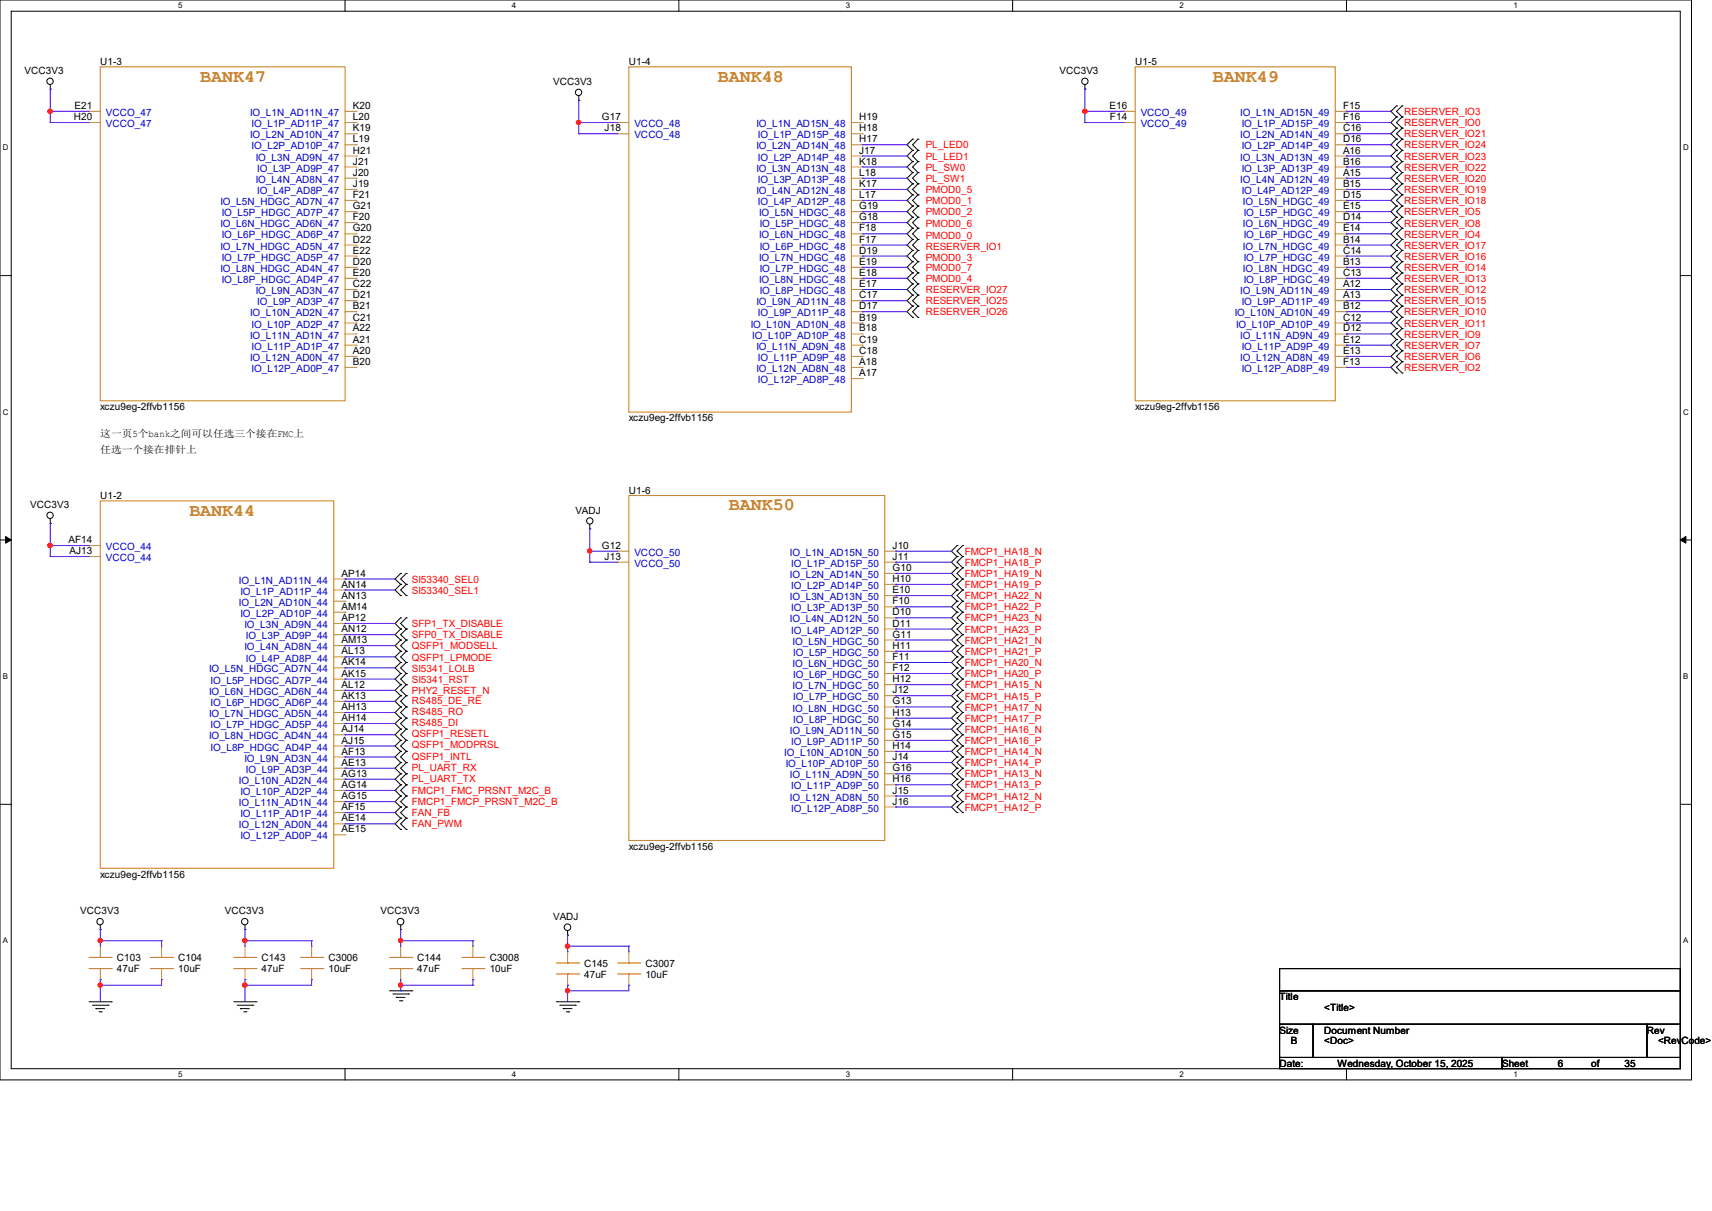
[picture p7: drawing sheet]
<svg xmlns="http://www.w3.org/2000/svg" width="297mm" height="210mm" viewBox="0 0 297 210" stroke-linecap="round" stroke-linejoin="round" font-family="sans-serif">
<path d="M0 0h293.5v187.3h-293.5zM1.9 1.9h289.6v183.4h-289.6z" fill="none" stroke="#000" stroke-width=".17"/>
<g fill="#fff">
<path d="M30.9 .2h.8v1.5h-.8z"/>
<path d="M30.9 185.5h.8v1.6h-.8z"/>
</g>
<path d="M59.9 0v1.9M59.9 185.3v2" fill="none" stroke="#000" stroke-width=".17"/>
<g fill="#fff">
<path d="M88.8 .2h.8v1.5h-.8z"/>
<path d="M88.8 185.5h.8v1.6h-.8z"/>
</g>
<path d="M117.8 0v1.9M117.8 185.3v2" fill="none" stroke="#000" stroke-width=".17"/>
<g fill="#fff">
<path d="M146.7 .2h.8v1.5h-.8z"/>
<path d="M146.7 185.5h.8v1.6h-.8z"/>
</g>
<path d="M175.7 0v1.9M175.7 185.3v2" fill="none" stroke="#000" stroke-width=".17"/>
<g fill="#fff">
<path d="M204.6 .2h.8v1.5h-.8z"/>
<path d="M204.6 185.5h.8v1.6h-.8z"/>
</g>
<path d="M233.6 0v1.9M233.6 185.3v2" fill="none" stroke="#000" stroke-width=".17"/>
<g fill="#fff">
<path d="M262.6 .2h.7v1.5h-.7z"/>
<path d="M262.6 185.5h.7v1.6h-.7z"/>
<path d="M.5 24.8h1v1.6h-1z"/>
<path d="M292 24.8h1v1.6h-1z"/>
<path d="M.5 70.7h1v1.5h-1z"/>
<path d="M292 70.7h1v1.5h-1z"/>
</g>
<path d="M0 47.8h1.9M291.5 47.8h2" fill="none" stroke="#000" stroke-width=".17"/>
<g fill="#fff">
<path d="M.5 116.5h.9v1.6h-.9z"/>
<path d="M292 116.5h.9v1.6h-.9z"/>
</g>
<path d="M0 93.6h1.9M291.5 93.6h2" fill="none" stroke="#000" stroke-width=".17"/>
<path d="M1 93l.9 .6-.9 .6zM291.5 93.6l1-.6v1.2z" fill="#000" stroke="#000" stroke-width=".17"/>
<g fill="#fff">
<path d="M.5 162.4h.9v1.5h-.9z"/>
<path d="M292 162.4h.9v1.5h-.9z"/>
</g>
<g fill="none" stroke="#000" stroke-width=".17">
<path d="M8.7 15.5h.1M8.7 14.7v.8M100.4 17.4h.1M100.4 16.6v.8M188.2 15.5h.1M188.2 14.7v.8M242.3 18.4h.1M242.3 18.4l-1 .9 1 1M243.2 18.4h.1M243.2 18.4l-.9 .9 .9 1M158.3 39.6h.1M158.3 33.8h.1"/>
<path d="M158.3 31.9h.1M158.3 35.7h.1M158.3 37.7h.1M158.3 26.1h.1M158.3 28h.1M158.3 29.9h.1M158.3 24.1h.1M158.3 24.1l-.9 1 .9 1M158.3 33.8l-.9 1 .9 .9M158.3 39.6l-.9 1 .9 .9M158.3 31.9l-.9 1 .9 .9M158.3 37.7l-.9 .9 .9 1"/>
<path d="M158.3 35.7l-.9 1 .9 1M158.3 26.1l-.9 1 .9 .9M158.3 28l-.9 1 .9 .9M158.3 29.9l-.9 1 .9 1M159.3 39.6h.1M159.3 31.9h.1M159.3 33.8h.1M159.3 35.7h.1M159.3 37.7h.1M159.3 28h.1M159.3 26.1h.1M159.3 29.9h.1"/>
<path d="M159.3 24.1h.1M159.3 37.7l-1 .9 1 1M159.3 39.6l-1 1 1 .9M159.3 31.9l-1 1 1 .9M159.3 33.8l-1 1 1 .9M159.3 35.7l-1 1 1 1M159.3 26.1l-1 1 1 .9M159.3 28l-1 1 1 .9M159.3 29.9l-1 1 1 1M159.3 24.1l-1 1 1 1M242.3 20.3h.1M242.3 22.2h.1"/>
<path d="M242.3 35.7h.1M242.3 37.7h.1M242.3 39.6h.1M242.3 33.8h.1M242.3 31.9h.1M242.3 29.9h.1M242.3 24.1h.1M242.3 28h.1M242.3 26.1h.1M242.3 20.3l-1 1 1 .9M242.3 35.7l-1 1 1 1M242.3 39.6l-1 1 1 .9"/>
<path d="M242.3 37.7l-1 .9 1 1M242.3 33.8l-1 1 1 .9M242.3 31.9l-1 1 1 .9M242.3 29.9l-1 1 1 1M242.3 22.2l-1 1 1 .9M242.3 28l-1 1 1 .9M242.3 26.1l-1 1 1 .9M242.3 24.1l-1 1 1 1M243.2 22.2h.1M243.2 20.3h.1M243.2 37.7h.1M243.2 35.7h.1"/>
<path d="M243.2 39.6h.1M243.2 33.8h.1M243.2 31.9h.1M243.2 29.9h.1M243.2 24.1h.1M243.2 28h.1M243.2 26.1h.1M243.2 20.3l-.9 1 .9 .9M243.2 35.7l-.9 1 .9 1M243.2 39.6l-.9 1 .9 .9M243.2 37.7l-.9 .9 .9 1M243.2 33.8l-.9 1 .9 .9"/>
<path d="M243.2 31.9l-.9 1 .9 .9M243.2 29.9l-.9 1 .9 1M243.2 22.2l-.9 1 .9 .9M243.2 28l-.9 1 .9 .9M243.2 26.1l-.9 1 .9 .9M243.2 24.1l-.9 1 .9 1M158.3 41.5h.1M158.3 43.4h.1M158.3 51.2h.1M158.3 53.1h.1M158.3 55h.1M158.3 49.2h.1"/>
<path d="M158.3 47.3h.1M158.3 45.4h.1M158.3 49.2l-.9 1 .9 1M158.3 53.1l-.9 1 .9 .9M158.3 41.5l-.9 1 .9 .9M158.3 51.2l-.9 1 .9 .9M158.3 47.3l-.9 1 .9 .9M158.3 45.4l-.9 1 .9 .9M158.3 43.4l-.9 1 .9 1M159.3 43.4h.1M159.3 41.5h.1M159.3 53.1h.1"/>
<path d="M159.3 51.2h.1M159.3 55h.1M159.3 49.2h.1M159.3 47.3h.1M159.3 45.4h.1M159.3 47.3l-1 1 1 .9M159.3 41.5l-1 1 1 .9M159.3 51.2l-1 1 1 .9M159.3 53.1l-1 1 1 .9M159.3 49.2l-1 1 1 1M159.3 45.4l-1 1 1 .9M159.3 43.4l-1 1 1 1"/>
<path d="M242.3 41.5h.1M242.3 58.9h.1M242.3 57h.1M242.3 55h.1M242.3 53.1h.1M242.3 49.2h.1M242.3 51.2h.1M242.3 47.3h.1M242.3 45.4h.1M242.3 43.4h.1M242.3 58.9l-1 1 1 .9M242.3 57l-1 .9 1 1"/>
<path d="M242.3 55l-1 1 1 1M242.3 53.1l-1 1 1 .9M242.3 49.2l-1 1 1 1M242.3 47.3l-1 1 1 .9M242.3 45.4l-1 1 1 .9M242.3 51.2l-1 1 1 .9M242.3 43.4l-1 1 1 1M242.3 41.5l-1 1 1 .9M243.2 41.5h.1M243.2 58.9h.1M243.2 57h.1M243.2 55h.1"/>
<path d="M243.2 53.1h.1M243.2 51.2h.1M243.2 49.2h.1M243.2 47.3h.1M243.2 45.4h.1M243.2 43.4h.1M243.2 58.9l-.9 1 .9 .9M243.2 57l-.9 .9 .9 1M243.2 55l-.9 1 .9 1M243.2 53.1l-.9 1 .9 .9M243.2 49.2l-.9 1 .9 1M243.2 47.3l-.9 1 .9 .9"/>
<path d="M243.2 45.4l-.9 1 .9 .9M243.2 51.2l-.9 1 .9 .9M243.2 43.4l-.9 1 .9 1M243.2 41.5l-.9 1 .9 .9M242.3 62.7h.1M242.3 64.7h.1M242.3 60.8h.1M242.3 62.7l-1 1 1 1M242.3 60.8l-1 1 1 .9M243.2 64.7h.1M243.2 62.7h.1M243.2 60.8h.1"/>
<path d="M243.2 62.7l-.9 1 .9 1M243.2 60.8l-.9 1 .9 .9M8.7 90.8h.1M8.7 90v.8M69.5 99.4h.1M69.5 99.4l-1 1 1 .9M70.5 99.4h.1M70.5 99.4l-1 1 1 .9M102.3 91.7h.1M102.3 90.9v.8M166 98.5h.1M166 94.6h.1"/>
<path d="M166 96.5h.1M166 96.5l-.9 1 .9 1M166 98.5l-.9 .9 .9 1M166 94.6l-.9 1 .9 .9M167 98.5h.1M167 96.5h.1M167 94.6h.1M167 96.5l-1 1 1 1M167 98.5l-1 .9 1 1M167 94.6l-1 1 1 .9M69.5 107.1h.1M69.5 109.1h.1"/>
<path d="M69.5 111h.1M69.5 112.9h.1M69.5 114.9h.1M69.5 116.8h.1M69.5 118.7h.1M69.5 101.3h.1M69.5 103.3h.1M69.5 107.1l-1 1 1 1M69.5 109.1l-1 1 1 .9M69.5 111l-1 1 1 .9M69.5 112.9l-1 1 1 1M69.5 114.9l-1 .9 1 1"/>
<path d="M69.5 116.8l-1 1 1 .9M69.5 118.7l-1 1 1 .9M69.5 101.3l-1 1 1 1M70.5 109.1h.1M70.5 107.1h.1M70.5 111h.1M70.5 112.9h.1M70.5 114.9h.1M70.5 116.8h.1M70.5 118.7h.1M70.5 101.3h.1M70.5 103.3h.1"/>
<path d="M70.5 107.1l-1 1 1 1M70.5 109.1l-1 1 1 .9M70.5 111l-1 1 1 .9M70.5 112.9l-1 1 1 1M70.5 114.9l-1 .9 1 1M70.5 116.8l-1 1 1 .9M70.5 118.7l-1 1 1 .9M70.5 101.3l-1 1 1 1M166 106.2h.1M166 108.1h.1M166 110.1h.1M166 102.3h.1"/>
<path d="M166 104.3h.1M166 113.9h.1M166 115.8h.1M166 117.8h.1M166 100.4h.1M166 112h.1M166 119.7h.1M166 112l-.9 .9 .9 1M166 108.1l-.9 1 .9 1M166 106.2l-.9 .9 .9 1M166 102.3l-.9 1 .9 1M166 104.3l-.9 .9 .9 1"/>
<path d="M166 113.9l-.9 1 .9 .9M166 115.8l-.9 1 .9 1M166 100.4l-.9 .9 .9 1M166 110.1l-.9 .9 .9 1M166 117.8l-.9 .9 .9 1M166 119.7l-.9 .9 .9 1M167 108.1h.1M167 106.2h.1M167 110.1h.1M167 104.3h.1M167 102.3h.1M167 115.8h.1"/>
<path d="M167 113.9h.1M167 117.8h.1M167 100.4h.1M167 112h.1M167 119.7h.1M167 117.8l-1 .9 1 1M167 108.1l-1 1 1 1M167 106.2l-1 .9 1 1M167 102.3l-1 1 1 1M167 104.3l-1 .9 1 1M167 113.9l-1 1 1 .9M167 115.8l-1 1 1 1"/>
<path d="M167 100.4l-1 .9 1 1M167 110.1l-1 .9 1 1M167 112l-1 .9 1 1M167 119.7l-1 .9 1 1M0 139.5h1.9M69.5 120.6h.1M69.5 122.6h.1M69.5 124.5h.1M69.5 126.4h.1M69.5 128.4h.1M69.5 130.3h.1M69.5 132.2h.1"/>
<path d="M69.5 134.2h.1M69.5 136.1h.1M69.5 138h.1M69.5 140h.1M69.5 120.6l-1 1 1 1M69.5 122.6l-1 1 1 .9M69.5 124.5l-1 1 1 .9M69.5 126.4l-1 1 1 1M69.5 128.4l-1 1 1 .9M69.5 130.3l-1 1 1 .9M69.5 132.2l-1 1 1 1M69.5 134.2l-1 .9 1 1"/>
<path d="M69.5 136.1l-1 1 1 .9M69.5 138l-1 1 1 1M69.5 140l-1 .9 1 1M70.5 120.6h.1M70.5 122.6h.1M70.5 124.5h.1M70.5 126.4h.1M70.5 128.4h.1M70.5 130.3h.1M70.5 132.2h.1M70.5 134.2h.1M70.5 136.1h.1"/>
<path d="M70.5 138h.1M70.5 140h.1M70.5 120.6l-1 1 1 1M70.5 122.6l-1 1 1 .9M70.5 124.5l-1 1 1 .9M70.5 126.4l-1 1 1 1M70.5 128.4l-1 1 1 .9M70.5 130.3l-1 1 1 .9M70.5 132.2l-1 1 1 1M70.5 134.2l-1 .9 1 1M70.5 136.1l-1 1 1 .9M70.5 138l-1 1 1 1"/>
<path d="M70.5 140l-1 .9 1 1M166 121.6h.1M166 123.6h.1M166 125.5h.1M166 129.4h.1M166 131.3h.1M166 133.2h.1M166 127.4h.1M166 137.1h.1M166 139h.1M166 135.1h.1M166 135.1l-.9 1 .9 1"/>
<path d="M166 137.1l-.9 .9 .9 1M166 125.5l-.9 .9 .9 1M166 121.6l-.9 1 .9 1M166 123.6l-.9 .9 .9 1M166 129.4l-.9 .9 .9 1M166 131.3l-.9 .9 .9 1M166 127.4l-.9 1 .9 1M166 139l-.9 1 .9 .9M166 133.2l-.9 1 .9 .9M167 121.6h.1M167 123.6h.1M167 125.5h.1"/>
<path d="M167 131.3h.1M167 129.4h.1M167 133.2h.1M167 127.4h.1M167 139h.1M167 137.1h.1M167 135.1h.1M167 135.1l-1 1 1 1M167 137.1l-1 .9 1 1M167 125.5l-1 .9 1 1M167 121.6l-1 1 1 1M167 123.6l-1 .9 1 1"/>
<path d="M167 129.4l-1 .9 1 1M167 131.3l-1 .9 1 1M167 127.4l-1 1 1 1M167 139l-1 1 1 .9M167 133.2l-1 1 1 .9M291.5 139.5h2M69.5 141.9h.1M69.5 143.8h.1M69.5 141.9l-1 1 1 .9M70.5 141.9h.1M70.5 143.8h.1M70.5 141.9l-1 1 1 .9"/>
<path d="M166 140.9h.1M167 140.9h.1M15.5 173.7h3.8M16 174.3h2.8M16.6 174.9h.1M16.6 174.9h1.6M17.2 175.5h.4M17.4 161.2h.1M17.4 160.4v.8M17.6 175.5h.1M18.8 174.3h.1M19.3 173.7h.1"/>
<path d="M40.6 173.7h3.8M41.1 174.3h2.8M41.7 174.9h.1M41.7 174.9h1.6M42.3 175.5h.4M42.5 161.2h.1M42.5 160.4v.8M42.7 175.5h.1M43.9 174.3h.1M44.4 173.7h.1M67.6 171.8h3.9M68.2 172.4h2.7"/>
<path d="M68.7 173h.1M68.7 173h1.6M69.3 173.6h.4M69.5 161.2h.1M69.5 160.4v.8M69.7 173.6h.1M70.9 172.4h.1M71.5 171.8h.1M96.5 173.7h3.9M97.1 174.3h2.7M97.7 174.9h.1M97.7 174.9h1.5"/>
<path d="M98.3 175.5h.4M98.5 162.2h.1M98.5 161.4v.8M98.7 175.5h.1M99.8 174.3h.1M100.4 173.7h.1M222 168h69.5v3.8h-69.5zM222 171.8h69.5v5.8h-69.5zM222 177.6h5.8v5.8h-5.8zM227.8 177.6h57.9v5.8h-57.9zM285.7 177.6h5.8v5.8h-5.8zM222 183.4h38.6v1.9h-38.6z"/>
<path d="M260.6 183.4h30.9v1.9h-30.9z"/>
<circle cx="8.7" cy="14.1" r=".55"/>
<circle cx="100.4" cy="16" r=".55"/>
<circle cx="188.2" cy="14.1" r=".55"/>
<circle cx="8.7" cy="89.4" r=".55"/>
<circle cx="102.3" cy="90.3" r=".55"/>
<circle cx="17.4" cy="159.8" r=".55"/>
<circle cx="42.5" cy="159.8" r=".55"/>
<circle cx="69.5" cy="159.8" r=".57"/>
<circle cx="98.4" cy="160.8" r=".57"/>
</g>
<g fill="none" stroke="#cc8006" stroke-width=".17">
<path d="M17.4 11.6h42.5v57.9h-42.5zM109.1 11.6h38.6v59.9h-38.6zM196.9 11.6h34.7v57.9h-34.7zM17.4 86.9h40.5v63.7h-40.5zM109.1 85.9h44.4v59.9h-44.4zM15.5 168h3.8M15.5 166h3.8M17.4 168h.1M17.4 166h.1M19.3 168h.1M19.3 166h.1M26.1 168h3.8"/>
<path d="M26.1 166h3.8M28 168h.1M28 166h.1M29.9 168h.1M29.9 166h.1M40.6 168h3.8M40.6 166h3.8M42.5 168h.1M42.5 166h.1M44.4 168h.1M44.4 166h.1M52.2 168h3.8"/>
<path d="M52.2 166h3.8M54.1 168h.1M54.1 166h.1M56 168h.1M56 166h.1M67.6 168h3.9M67.6 166h3.9M69.5 168h.1M69.5 166h.1M71.5 168h.1M71.5 166h.1M80.1 168h3.9"/>
<path d="M80.1 166h3.9M82 168h.1M82 166h.1M84 168h.1M84 166h.1M96.5 168.9h3.9M96.5 167h3.9M98.5 168.9h.1M98.5 167h.1M100.4 168.9h.1M100.4 167h.1M107.1 168.9h3.9"/>
<path d="M107.1 167h3.9M109.1 168.9h.1M109.1 167h.1M111 168.9h.1M111 167h.1"/>
</g>
<g fill="none" stroke="#a84" stroke-width=".17">
<path d="M15.5 19.3h.1M15.5 19.3h1.9M59.9 19.3h1.9M61.8 19.3h.1M195 19.3h.1M195 19.3h1.9M231.6 19.3h2M233.6 19.3h.1M15.5 21.3h.1M15.5 21.3h1.9M59.9 21.3h1.9M59.9 23.2h1.9"/>
<path d="M59.9 25.1h1.9M59.9 27.1h1.9M59.9 29h1.9M59.9 30.9h1.9M59.9 32.9h1.9M59.9 34.8h1.9M59.9 36.7h1.9M59.9 38.6h1.9M61.8 21.3h.1M61.8 23.2h.1M61.8 25.1h.1M61.8 27.1h.1"/>
<path d="M61.8 29h.1M61.8 30.9h.1M61.8 32.9h.1M61.8 34.8h.1M61.8 36.7h.1M61.8 38.6h.1M107.1 21.3h.1M107.1 23.2h.1M107.1 21.3h2M107.1 23.2h2M147.7 21.3h1.9M147.7 23.2h1.9"/>
<path d="M147.7 25.1h1.9M147.7 27.1h1.9M147.7 29h1.9M147.7 30.9h1.9M147.7 32.9h1.9M147.7 34.8h1.9M147.7 36.7h1.9M147.7 38.6h1.9M149.6 21.3h.1M149.6 23.2h.1M149.6 25.1h.1M149.6 27.1h.1"/>
<path d="M149.6 29h.1M149.6 30.9h.1M149.6 32.9h.1M149.6 34.8h.1M149.6 36.7h.1M149.6 38.6h.1M195 21.3h.1M195 21.3h1.9M231.6 21.3h2M231.6 23.2h2M231.6 25.1h2M231.6 27.1h2"/>
<path d="M231.6 29h2M231.6 30.9h2M231.6 32.9h2M231.6 34.8h2M231.6 36.7h2M231.6 38.6h2M233.6 21.3h.1M233.6 23.2h.1M233.6 25.1h.1M233.6 27.1h.1M233.6 29h.1M233.6 30.9h.1"/>
<path d="M233.6 32.9h.1M233.6 34.8h.1M233.6 36.7h.1M233.6 38.6h.1M59.9 40.6h1.9M59.9 42.5h1.9M59.9 44.4h1.9M59.9 46.4h1.9M59.9 48.3h1.9M59.9 50.2h1.9M59.9 52.2h1.9M59.9 54.1h1.9"/>
<path d="M59.9 56h1.9M59.9 57.9h1.9M59.9 59.9h1.9M61.8 40.6h.1M61.8 42.5h.1M61.8 44.4h.1M61.8 46.4h.1M61.8 48.3h.1M61.8 50.2h.1M61.8 52.2h.1M61.8 54.1h.1M61.8 56h.1"/>
<path d="M61.8 57.9h.1M61.8 59.9h.1M147.7 40.6h1.9M147.7 42.5h1.9M147.7 44.4h1.9M147.7 46.4h1.9M147.7 48.3h1.9M147.7 50.2h1.9M147.7 52.2h1.9M147.7 54.1h1.9M147.7 56h1.9M147.7 57.9h1.9"/>
<path d="M147.7 59.9h1.9M149.6 40.6h.1M149.6 42.5h.1M149.6 44.4h.1M149.6 46.4h.1M149.6 48.3h.1M149.6 50.2h.1M149.6 52.2h.1M149.6 54.1h.1M149.6 56h.1M149.6 57.9h.1M149.6 59.9h.1"/>
<path d="M231.6 40.6h2M231.6 42.5h2M231.6 44.4h2M231.6 46.4h2M231.6 48.3h2M231.6 50.2h2M231.6 52.2h2M231.6 54.1h2M231.6 56h2M231.6 57.9h2M231.6 59.9h2M233.6 40.6h.1"/>
<path d="M233.6 42.5h.1M233.6 44.4h.1M233.6 46.4h.1M233.6 48.3h.1M233.6 50.2h.1M233.6 52.2h.1M233.6 54.1h.1M233.6 56h.1M233.6 57.9h.1M233.6 59.9h.1M59.9 61.8h1.9M59.9 63.7h1.9"/>
<path d="M61.8 61.8h.1M61.8 63.7h.1M147.7 61.8h1.9M147.7 63.7h1.9M147.7 65.7h1.9M149.6 61.8h.1M149.6 63.7h.1M149.6 65.7h.1M231.6 61.8h2M231.6 63.7h2M233.6 61.8h.1M233.6 63.7h.1"/>
<path d="M15.5 94.6h.1M15.5 96.5h.1M15.5 94.6h1.9M15.5 96.5h1.9M107.1 95.6h.1M107.1 97.5h.1M107.1 95.6h2M107.1 97.5h2M153.5 95.6h1.9M153.5 97.5h1.9M153.5 99.4h1.9M155.4 95.6h.1"/>
<path d="M155.4 97.5h.1M155.4 99.4h.1M57.9 100.4h2M57.9 102.3h2M57.9 104.3h2M57.9 106.2h2M57.9 108.1h2M57.9 110.1h2M57.9 112h2M57.9 113.9h2M57.9 115.8h2M57.9 117.8h2"/>
<path d="M57.9 119.7h2M59.9 100.4h.1M59.9 102.3h.1M59.9 104.3h.1M59.9 106.2h.1M59.9 108.1h.1M59.9 110.1h.1M59.9 112h.1M59.9 113.9h.1M59.9 115.8h.1M59.9 117.8h.1M59.9 119.7h.1"/>
<path d="M153.5 101.3h1.9M153.5 103.3h1.9M153.5 105.2h1.9M153.5 107.1h1.9M153.5 109.1h1.9M153.5 111h1.9M153.5 112.9h1.9M153.5 114.9h1.9M153.5 116.8h1.9M153.5 118.7h1.9M155.4 101.3h.1M155.4 103.3h.1"/>
<path d="M155.4 105.2h.1M155.4 107.1h.1M155.4 109.1h.1M155.4 111h.1M155.4 112.9h.1M155.4 114.9h.1M155.4 116.8h.1M155.4 118.7h.1M57.9 121.6h2M57.9 123.6h2M57.9 125.5h2M57.9 127.4h2"/>
<path d="M57.9 129.4h2M57.9 131.3h2M57.9 133.2h2M57.9 135.1h2M57.9 137.1h2M57.9 139h2M59.9 121.6h.1M59.9 123.6h.1M59.9 125.5h.1M59.9 127.4h.1M59.9 129.4h.1M59.9 131.3h.1"/>
<path d="M59.9 133.2h.1M59.9 135.1h.1M59.9 137.1h.1M59.9 139h.1M153.5 120.6h1.9M153.5 122.6h1.9M153.5 124.5h1.9M153.5 126.4h1.9M153.5 128.4h1.9M153.5 130.3h1.9M153.5 132.2h1.9M153.5 134.2h1.9"/>
<path d="M153.5 136.1h1.9M153.5 138h1.9M153.5 140h1.9M155.4 120.6h.1M155.4 122.6h.1M155.4 124.5h.1M155.4 126.4h.1M155.4 128.4h.1M155.4 130.3h.1M155.4 132.2h.1M155.4 134.2h.1M155.4 136.1h.1"/>
<path d="M155.4 138h.1M155.4 140h.1M57.9 140.9h2M57.9 142.9h2M57.9 144.8h2M59.9 140.9h.1M59.9 142.9h.1M59.9 144.8h.1M17.4 164.1h.1M17.4 169.9h.1M17.4 164.1v1.9M17.4 168v1.9"/>
<path d="M28 164.1h.1M28 169.9h.1M28 164.1v1.9M28 168v1.9M42.5 164.1h.1M42.5 169.9h.1M42.5 164.1v1.9M42.5 168v1.9M54.1 164.1h.1M54.1 169.9h.1M54.1 164.1v1.9M54.1 168v1.9"/>
<path d="M69.5 164.1h.1M69.5 169.9h.1M69.5 164.1v1.9M69.5 168v1.9M82 164.1h.1M82 169.9h.1M82 164.1v1.9M82 168v1.9M98.5 165.1h.1M98.5 170.9h.1M98.5 165.1v1.9M98.5 168.9v2"/>
<path d="M109.1 165.1h.1M109.1 170.9h.1M109.1 165.1v1.9M109.1 168.9v2"/>
</g>
<g fill="none" stroke="#4200ff" stroke-width=".17">
<path d="M8.7 15.5h.1M8.7 19.3h.1M8.7 15.5v5.8M8.7 19.3h6.8M100.4 17.4h.1M100.4 17.4v5.8M188.2 15.5h.1M188.2 19.3h.1M188.2 15.5v5.8M188.2 19.3h6.8M233.6 19.3h.1M233.6 19.3h7.7"/>
<path d="M8.7 21.3h.1M8.7 21.3h6.8M100.4 21.3h.1M100.4 23.2h.1M100.4 21.3h6.7M100.4 23.2h6.7M149.6 36.7h7.8M149.6 38.6h7.8M149.6 34.8h7.8M149.6 32.9h7.8M149.6 30.9h7.8M149.6 29h7.8"/>
<path d="M149.6 27.1h7.8M149.6 25.1h7.8M157.4 32.9h.1M157.4 34.8h.1M157.4 38.6h.1M157.4 36.7h.1M157.4 27.1h.1M157.4 29h.1M157.4 30.9h.1M157.4 25.1h.1M188.2 21.3h.1M188.2 21.3h6.8"/>
<path d="M233.6 21.3h.1M233.6 36.7h.1M233.6 38.6h.1M233.6 34.8h.1M233.6 32.9h.1M233.6 30.9h.1M233.6 23.2h.1M233.6 29h.1M233.6 27.1h.1M233.6 21.3h7.7M233.6 23.2h7.7M233.6 36.7h7.7"/>
<path d="M233.6 38.6h7.7M233.6 34.8h7.7M233.6 32.9h7.7M233.6 30.9h7.7M233.6 29h7.7M233.6 27.1h7.7M233.6 25.1h7.7M241.3 25.1h.1M149.6 52.2h.1M149.6 54.1h.1M149.6 50.2h.1M149.6 40.6h7.8"/>
<path d="M149.6 54.1h7.8M149.6 50.2h7.8M149.6 48.3h7.8M149.6 46.4h7.8M149.6 52.2h7.8M149.6 44.4h7.8M149.6 42.5h7.8M157.4 48.3h.1M157.4 40.6h.1M157.4 42.5h.1M157.4 46.4h.1M157.4 44.4h.1"/>
<path d="M233.6 40.6h.1M233.6 59.9h.1M233.6 57.9h.1M233.6 56h.1M233.6 54.1h.1M233.6 50.2h.1M233.6 48.3h.1M233.6 46.4h.1M233.6 52.2h.1M233.6 44.4h.1M233.6 42.5h.1M233.6 40.6h7.7"/>
<path d="M233.6 59.9h7.7M233.6 57.9h7.7M233.6 56h7.7M233.6 54.1h7.7M233.6 50.2h7.7M233.6 48.3h7.7M233.6 46.4h7.7M233.6 52.2h7.7M233.6 44.4h7.7M233.6 42.5h7.7M233.6 63.7h.1M233.6 61.8h.1"/>
<path d="M233.6 63.7h7.7M233.6 61.8h7.7M8.7 90.8h.1M8.7 94.6h.1M8.7 96.5h.1M8.7 90.8v5.7M8.7 94.6h6.8M8.7 96.5h6.8M102.3 91.7h.1M102.3 95.6h.1M102.3 97.5h.1M102.3 91.7v5.8"/>
<path d="M102.3 95.6h4.8M102.3 97.5h4.8M155.4 99.4h.1M155.4 95.6h.1M155.4 97.5h.1M155.4 95.6h9.7M155.4 97.5h9.7M155.4 99.4h9.7M59.9 100.4h.1M59.9 102.3h.1M59.9 108.1h.1M59.9 110.1h.1"/>
<path d="M59.9 112h.1M59.9 113.9h.1M59.9 115.8h.1M59.9 117.8h.1M59.9 119.7h.1M59.9 100.4h8.6M59.9 102.3h8.6M59.9 108.1h8.6M59.9 110.1h8.6M59.9 112h8.6M59.9 113.9h8.6M59.9 115.8h8.6"/>
<path d="M59.9 117.8h8.6M59.9 119.7h8.6M155.4 107.1h.1M155.4 109.1h.1M155.4 103.3h.1M155.4 105.2h.1M155.4 114.9h.1M155.4 116.8h.1M155.4 101.3h.1M155.4 111h.1M155.4 112.9h.1M155.4 118.7h.1"/>
<path d="M155.4 107.1h9.7M155.4 109.1h9.7M155.4 103.3h9.7M155.4 105.2h9.7M155.4 114.9h9.7M155.4 116.8h9.7M155.4 101.3h9.7M155.4 111h9.7M155.4 112.9h9.7M155.4 118.7h9.7M59.9 121.6h.1M59.9 123.6h.1"/>
<path d="M59.9 125.5h.1M59.9 127.4h.1M59.9 129.4h.1M59.9 131.3h.1M59.9 133.2h.1M59.9 135.1h.1M59.9 139h.1M59.9 121.6h8.6M59.9 123.6h8.6M59.9 125.5h8.6M59.9 127.4h8.6M59.9 129.4h8.6"/>
<path d="M59.9 131.3h8.6M59.9 133.2h8.6M59.9 135.1h8.6M59.9 137.1h8.6M59.9 139h8.6M68.5 137.1h.1M155.4 120.6h.1M155.4 122.6h.1M155.4 124.5h.1M155.4 130.3h.1M155.4 132.2h.1M155.4 126.4h.1"/>
<path d="M155.4 128.4h.1M155.4 138h.1M155.4 140h.1M155.4 134.2h.1M155.4 136.1h.1M155.4 120.6h9.7M155.4 122.6h9.7M155.4 124.5h9.7M155.4 130.3h9.7M155.4 132.2h9.7M155.4 126.4h9.7M155.4 128.4h9.7"/>
<path d="M155.4 138h9.7M155.4 140h9.7M155.4 134.2h9.7M155.4 136.1h9.7M59.9 140.9h8.6M59.9 142.9h8.6M68.5 140.9h.1M68.5 142.9h.1M17.4 161.2h.1M17.4 163.2h.1M17.4 170.9h.1M17.4 169.9h.1"/>
<path d="M17.4 161.2v2.9M17.4 169.9v3.8M17.4 163.2h10.6M28 163.2h.1M28 169.9h.1M28 163.2v.9M28 169.9v1h-10.6M42.5 163.2h.1M42.5 169.9h.1M42.5 170.9h.1M42.5 161.2h.1M42.5 163.2h11.6"/>
<path d="M42.5 161.2v2.9M42.5 169.9v3.8M54.1 163.2h.1M54.1 169.9h.1M54.1 169.9v1h-11.6M54.1 163.2v.9M69.5 163.2h.1M69.5 170.9h.1M69.5 171.8h.1M69.5 163.2h12.5M69.5 170.9h12.5M69.5 161.2v2.9"/>
<path d="M69.5 169.9v1.9M82 163.2h.1M82 169.9h.1M82 170.9h.1M82 163.2v.9M82 169.9v1M98.5 164.1h.1M98.5 171.8h.1M98.5 170.9h.1M98.5 162.2h.1M98.5 162.2v2.9M98.5 170.9v2.8"/>
<path d="M98.5 164.1h10.6M109.1 164.1h.1M109.1 170.9h.1M109.1 164.1v1M109.1 170.9v.9h-10.6"/>
</g>
<g fill="#f00" stroke="#f00" stroke-width=".17">
<circle cx="17.4" cy="163.1" r=".36"/>
<circle cx="17.4" cy="170.8" r=".36"/>
<circle cx="8.7" cy="94.6" r=".37"/>
<circle cx="102.3" cy="95.5" r=".36"/>
<circle cx="100.4" cy="21.2" r=".37"/>
<circle cx="188.2" cy="19.3" r=".37"/>
<circle cx="42.5" cy="163.1" r=".37"/>
<circle cx="42.5" cy="170.8" r=".37"/>
<circle cx="8.7" cy="19.3" r=".37"/>
<circle cx="98.4" cy="164.1" r=".36"/>
<circle cx="98.4" cy="171.8" r=".36"/>
<circle cx="69.5" cy="163.1" r=".36"/>
<circle cx="69.5" cy="170.8" r=".36"/>
</g>
<g font-size="3" fill="#cc8006">
<text x="34.8" y="14.1">BANK47</text>
<text x="124.5" y="14.1">BANK48</text>
<text x="210.4" y="14.1">BANK49</text>
<text x="32.8" y="89.4">BANK44</text>
<text x="126.4" y="88.5">BANK50</text>
</g>
<g font-size="1.7">
<text x="17.4" y="11.3">U1-3</text>
<text x="109.1" y="11.3">U1-4</text>
<text x="196.9" y="11.3">U1-5</text>
<text x="4.3" y="12.8">VCC3V3</text>
<text x="96" y="14.7">VCC3V3</text>
<text x="183.8" y="12.8">VCC3V3</text>
<text x="12.8" y="20.8">H20</text>
<text x="13" y="18.9">E21</text>
<text x="61.2" y="18.9">K20</text>
<text x="61.2" y="20.8">L20</text>
<text x="61.2" y="22.8">K19</text>
<text x="104.4" y="20.8">G17</text>
<text x="104.9" y="22.8">J18</text>
<text x="149.1" y="20.8">H19</text>
<text x="149.1" y="22.8">H18</text>
<text x="192.5" y="18.9">E16</text>
<text x="192.6" y="20.8">F14</text>
<text x="233" y="18.9">F15</text>
<text x="233" y="20.8">F16</text>
<text x="233" y="22.8">C16</text>
<text x="61.2" y="24.7">L19</text>
<text x="61.2" y="26.6">H21</text>
<text x="61.2" y="28.5">J21</text>
<text x="149.1" y="24.7">H17</text>
<text x="149.1" y="26.6">J17</text>
<text x="149.1" y="28.5">K18</text>
<text x="233" y="24.7">D16</text>
<text x="233" y="26.6">A16</text>
<text x="233" y="28.5">B16</text>
<text x="61.2" y="30.5">J20</text>
<text x="61.2" y="32.4">J19</text>
<text x="61.2" y="34.3">F21</text>
<text x="149.1" y="30.5">L18</text>
<text x="149.1" y="32.4">K17</text>
<text x="149.1" y="34.3">L17</text>
<text x="233" y="30.5">A15</text>
<text x="233" y="32.4">B15</text>
<text x="233" y="34.3">D15</text>
<text x="61.2" y="36.3">G21</text>
<text x="61.2" y="38.2">F20</text>
<text x="61.2" y="40.1">G20</text>
<text x="149.1" y="36.3">G19</text>
<text x="149.1" y="38.2">G18</text>
<text x="149.1" y="40.1">F18</text>
<text x="233" y="36.3">E15</text>
<text x="233" y="38.2">D14</text>
<text x="233" y="40.1">E14</text>
<text x="61.2" y="42.1">D22</text>
<text x="61.2" y="44">E22</text>
<text x="61.2" y="45.9">D20</text>
<text x="61.2" y="47.8">E20</text>
<text x="149.1" y="42.1">F17</text>
<text x="149.1" y="44">D19</text>
<text x="149.1" y="45.9">E19</text>
<text x="149.1" y="47.8">E18</text>
<text x="233" y="42.1">B14</text>
<text x="233" y="44">C14</text>
<text x="233" y="45.9">B13</text>
<text x="233" y="47.8">C13</text>
<text x="61.2" y="49.8">C22</text>
<text x="61.2" y="51.7">D21</text>
<text x="61.2" y="53.6">B21</text>
<text x="149.1" y="49.8">E17</text>
<text x="149.1" y="51.7">C17</text>
<text x="149.1" y="53.6">D17</text>
<text x="233" y="49.8">A12</text>
<text x="233" y="51.7">A13</text>
<text x="233" y="53.6">B12</text>
<text x="61.2" y="55.6">C21</text>
<text x="61.2" y="57.5">A22</text>
<text x="61.2" y="59.4">A21</text>
<text x="149.1" y="55.6">B19</text>
<text x="149.1" y="57.5">B18</text>
<text x="149.1" y="59.4">C19</text>
<text x="233" y="55.6">C12</text>
<text x="233" y="57.5">D12</text>
<text x="233" y="59.4">E12</text>
<text x="61.2" y="61.4">A20</text>
<text x="61.2" y="63.3">B20</text>
<text x="149.1" y="61.4">C18</text>
<text x="149.1" y="63.3">A18</text>
<text x="149.1" y="65.2">A17</text>
<text x="233" y="61.4">E13</text>
<text x="233" y="63.3">F13</text>
<text x="17.4" y="71.1">xczu9eg-2ffvb1156</text>
<text x="196.9" y="71.1">xczu9eg-2ffvb1156</text>
<text x="17.4" y="75.7">这一页5个bank之间可以任选三个接在FMC上</text>
<text x="109.1" y="73.1">xczu9eg-2ffvb1156</text>
<text x="17.4" y="78.6">任选一个接在排针上</text>
<text x="5.2" y="88.1">VCC3V3</text>
<text x="17.4" y="86.6">U1-2</text>
<text x="99.8" y="89.1">VADJ</text>
<text x="109.1" y="85.6">U1-6</text>
<text x="11.9" y="94.2">AF14</text>
<text x="104.4" y="95.2">G12</text>
<text x="154.9" y="95.2">J10</text>
<text x="12.1" y="96.1">AJ13</text>
<text x="59.3" y="100">AP14</text>
<text x="59.3" y="101.9">AN14</text>
<text x="104.9" y="97.1">J13</text>
<text x="154.9" y="97.1">J11</text>
<text x="154.9" y="99">G10</text>
<text x="154.9" y="100.9">H10</text>
<text x="59.3" y="103.8">AN13</text>
<text x="59.3" y="105.7">AM14</text>
<text x="59.3" y="107.7">AP12</text>
<text x="154.9" y="102.9">E10</text>
<text x="154.9" y="104.8">F10</text>
<text x="154.9" y="106.7">D10</text>
<text x="59.3" y="109.6">AN12</text>
<text x="59.3" y="111.5">AM13</text>
<text x="59.3" y="113.5">AL13</text>
<text x="154.9" y="108.7">D11</text>
<text x="154.9" y="110.6">G11</text>
<text x="154.9" y="112.5">H11</text>
<text x="59.3" y="115.4">AK14</text>
<text x="59.3" y="117.3">AK15</text>
<text x="59.3" y="119.3">AL12</text>
<text x="154.9" y="114.5">F11</text>
<text x="154.9" y="116.4">F12</text>
<text x="154.9" y="118.3">H12</text>
<text x="59.3" y="121.2">AK13</text>
<text x="59.3" y="123.1">AH13</text>
<text x="59.3" y="125">AH14</text>
<text x="154.9" y="120.2">J12</text>
<text x="154.9" y="122.2">G13</text>
<text x="154.9" y="124.1">H13</text>
<text x="59.3" y="127">AJ14</text>
<text x="59.3" y="128.9">AJ15</text>
<text x="59.3" y="130.8">AF13</text>
<text x="154.9" y="126">G14</text>
<text x="154.9" y="128">G15</text>
<text x="154.9" y="129.9">H14</text>
<text x="154.9" y="131.8">J14</text>
<text x="59.3" y="132.8">AE13</text>
<text x="59.3" y="134.7">AG13</text>
<text x="59.3" y="136.6">AG14</text>
<text x="154.9" y="133.8">G16</text>
<text x="154.9" y="135.7">H16</text>
<text x="154.9" y="137.6">J15</text>
<text x="59.3" y="138.6">AG15</text>
<text x="59.3" y="140.5">AF15</text>
<text x="59.3" y="142.4">AE14</text>
<text x="154.9" y="139.5">J16</text>
<text x="59.3" y="144.4">AE15</text>
<text x="109.1" y="147.4">xczu9eg-2ffvb1156</text>
<text x="17.4" y="152.2">xczu9eg-2ffvb1156</text>
<text x="13.9" y="158.6">VCC3V3</text>
<text x="39" y="158.6">VCC3V3</text>
<text x="66" y="158.6">VCC3V3</text>
<text x="96" y="159.5">VADJ</text>
<text x="20.3" y="166.7">C103</text>
<text x="30.9" y="166.7">C104</text>
<text x="45.4" y="166.7">C143</text>
<text x="57" y="166.7">C3006</text>
<text x="72.4" y="166.7">C144</text>
<text x="85" y="166.7">C3008</text>
<text x="101.3" y="167.6">C145</text>
<text x="112" y="167.6">C3007</text>
<text x="20.3" y="168.6">47uF</text>
<text x="30.9" y="168.6">10uF</text>
<text x="45.4" y="168.6">47uF</text>
<text x="57" y="168.6">10uF</text>
<text x="72.4" y="168.6">47uF</text>
<text x="85" y="168.6">10uF</text>
<text x="101.3" y="169.6">47uF</text>
<text x="112" y="169.6">10uF</text>
<text x="222" y="173.4">Title</text>
<text x="222" y="179.2">Size</text>
<text x="229.7" y="175.3">&lt;Title&gt;</text>
<text x="229.7" y="179.2">Document Number</text>
<text x="285.7" y="179.2">Rev</text>
<text x="222" y="185">Date:</text>
<text x="223.9" y="181.1">B</text>
<text x="229.7" y="181.1">&lt;Doc&gt;</text>
<text x="232.1" y="185">Wednesday, October 15, 2025</text>
<text x="260.6" y="185">Sheet</text>
<text x="270.2" y="185">6</text>
<text x="276" y="185">of</text>
<text x="281.8" y="185">35</text>
<text x="287.7" y="181.1">&lt;RevCode&gt;</text>
</g>
<g font-size="1.7" fill="#00c">
<text x="18.4" y="20.1">VCCO_47</text>
<text x="18.4" y="22.1">VCCO_47</text>
<text x="43.4" y="20.1">IO_L1N_AD11N_47</text>
<text x="43.6" y="22.1">IO_L1P_AD11P_47</text>
<text x="110.1" y="22.1">VCCO_48</text>
<text x="131.2" y="22.1">IO_L1N_AD15N_48</text>
<text x="197.9" y="20.1">VCCO_49</text>
<text x="197.9" y="22.1">VCCO_49</text>
<text x="215.2" y="20.1">IO_L1N_AD15N_49</text>
<text x="215.4" y="22.1">IO_L1P_AD15P_49</text>
<text x="43.4" y="24">IO_L2N_AD10N_47</text>
<text x="43.6" y="25.9">IO_L2P_AD10P_47</text>
<text x="44.4" y="27.9">IO_L3N_AD9N_47</text>
<text x="44.6" y="29.8">IO_L3P_AD9P_47</text>
<text x="110.1" y="24">VCCO_48</text>
<text x="131.2" y="25.9">IO_L2N_AD14N_48</text>
<text x="131.2" y="29.8">IO_L3N_AD13N_48</text>
<text x="131.5" y="24">IO_L1P_AD15P_48</text>
<text x="131.5" y="27.9">IO_L2P_AD14P_48</text>
<text x="215.2" y="24">IO_L2N_AD14N_49</text>
<text x="215.2" y="27.9">IO_L3N_AD13N_49</text>
<text x="215.4" y="25.9">IO_L2P_AD14P_49</text>
<text x="215.4" y="29.8">IO_L3P_AD13P_49</text>
<text x="38.2" y="35.6">IO_L5N_HDGC_AD7N_47</text>
<text x="44.4" y="31.7">IO_L4N_AD8N_47</text>
<text x="44.6" y="33.7">IO_L4P_AD8P_47</text>
<text x="131.2" y="33.7">IO_L4N_AD12N_48</text>
<text x="131.5" y="31.7">IO_L3P_AD13P_48</text>
<text x="131.5" y="35.6">IO_L4P_AD12P_48</text>
<text x="215.2" y="31.7">IO_L4N_AD12N_49</text>
<text x="215.4" y="33.7">IO_L4P_AD12P_49</text>
<text x="215.6" y="35.6">IO_L5N_HDGC_49</text>
<text x="38.2" y="39.4">IO_L6N_HDGC_AD6N_47</text>
<text x="38.5" y="37.5">IO_L5P_HDGC_AD7P_47</text>
<text x="38.5" y="41.4">IO_L6P_HDGC_AD6P_47</text>
<text x="131.7" y="37.5">IO_L5N_HDGC_48</text>
<text x="131.7" y="41.4">IO_L6N_HDGC_48</text>
<text x="131.8" y="39.4">IO_L5P_HDGC_48</text>
<text x="215.6" y="39.4">IO_L6N_HDGC_49</text>
<text x="215.8" y="37.5">IO_L5P_HDGC_49</text>
<text x="215.8" y="41.4">IO_L6P_HDGC_49</text>
<text x="38.2" y="43.3">IO_L7N_HDGC_AD5N_47</text>
<text x="38.2" y="47.2">IO_L8N_HDGC_AD4N_47</text>
<text x="38.5" y="45.2">IO_L7P_HDGC_AD5P_47</text>
<text x="131.7" y="45.2">IO_L7N_HDGC_48</text>
<text x="131.8" y="43.3">IO_L6P_HDGC_48</text>
<text x="131.8" y="47.2">IO_L7P_HDGC_48</text>
<text x="215.6" y="43.3">IO_L7N_HDGC_49</text>
<text x="215.6" y="47.2">IO_L8N_HDGC_49</text>
<text x="215.8" y="45.2">IO_L7P_HDGC_49</text>
<text x="38.5" y="49.1">IO_L8P_HDGC_AD4P_47</text>
<text x="44.4" y="51">IO_L9N_AD3N_47</text>
<text x="44.6" y="53">IO_L9P_AD3P_47</text>
<text x="131.2" y="53">IO_L9N_AD11N_48</text>
<text x="131.7" y="49.1">IO_L8N_HDGC_48</text>
<text x="131.8" y="51">IO_L8P_HDGC_48</text>
<text x="215.2" y="51">IO_L9N_AD11N_49</text>
<text x="215.4" y="53">IO_L9P_AD11P_49</text>
<text x="215.8" y="49.1">IO_L8P_HDGC_49</text>
<text x="43.4" y="54.9">IO_L10N_AD2N_47</text>
<text x="43.4" y="58.7">IO_L11N_AD1N_47</text>
<text x="43.6" y="56.8">IO_L10P_AD2P_47</text>
<text x="130.3" y="56.8">IO_L10N_AD10N_48</text>
<text x="130.5" y="58.7">IO_L10P_AD10P_48</text>
<text x="131.5" y="54.9">IO_L9P_AD11P_48</text>
<text x="214.2" y="54.9">IO_L10N_AD10N_49</text>
<text x="214.5" y="56.8">IO_L10P_AD10P_49</text>
<text x="215.2" y="58.7">IO_L11N_AD9N_49</text>
<text x="43.4" y="62.6">IO_L12N_AD0N_47</text>
<text x="43.6" y="60.7">IO_L11P_AD1P_47</text>
<text x="43.6" y="64.5">IO_L12P_AD0P_47</text>
<text x="131.2" y="60.7">IO_L11N_AD9N_48</text>
<text x="131.2" y="64.5">IO_L12N_AD8N_48</text>
<text x="131.5" y="62.6">IO_L11P_AD9P_48</text>
<text x="215.2" y="62.6">IO_L12N_AD8N_49</text>
<text x="215.4" y="60.7">IO_L11P_AD9P_49</text>
<text x="215.4" y="64.5">IO_L12P_AD8P_49</text>
<text x="131.5" y="66.5">IO_L12P_AD8P_48</text>
<text x="18.4" y="95.4">VCCO_44</text>
<text x="18.4" y="97.3">VCCO_44</text>
<text x="41.4" y="101.2">IO_L1N_AD11N_44</text>
<text x="110.1" y="96.4">VCCO_50</text>
<text x="110.1" y="98.3">VCCO_50</text>
<text x="137" y="96.4">IO_L1N_AD15N_50</text>
<text x="137" y="100.2">IO_L2N_AD14N_50</text>
<text x="137.3" y="98.3">IO_L1P_AD15P_50</text>
<text x="41.4" y="105.1">IO_L2N_AD10N_44</text>
<text x="41.7" y="103.1">IO_L1P_AD11P_44</text>
<text x="41.7" y="107">IO_L2P_AD10P_44</text>
<text x="137" y="104.1">IO_L3N_AD13N_50</text>
<text x="137" y="107.9">IO_L4N_AD12N_50</text>
<text x="137.3" y="102.1">IO_L2P_AD14P_50</text>
<text x="137.3" y="106">IO_L3P_AD13P_50</text>
<text x="42.4" y="108.9">IO_L3N_AD9N_44</text>
<text x="42.4" y="112.8">IO_L4N_AD8N_44</text>
<text x="42.7" y="110.9">IO_L3P_AD9P_44</text>
<text x="137.3" y="109.9">IO_L4P_AD12P_50</text>
<text x="137.5" y="111.8">IO_L5N_HDGC_50</text>
<text x="137.6" y="113.7">IO_L5P_HDGC_50</text>
<text x="36.3" y="116.6">IO_L5N_HDGC_AD7N_44</text>
<text x="36.5" y="118.6">IO_L5P_HDGC_AD7P_44</text>
<text x="42.7" y="114.7">IO_L4P_AD8P_44</text>
<text x="137.5" y="115.7">IO_L6N_HDGC_50</text>
<text x="137.5" y="119.5">IO_L7N_HDGC_50</text>
<text x="137.6" y="117.6">IO_L6P_HDGC_50</text>
<text x="36.3" y="120.5">IO_L6N_HDGC_AD6N_44</text>
<text x="36.3" y="124.4">IO_L7N_HDGC_AD5N_44</text>
<text x="36.5" y="122.4">IO_L6P_HDGC_AD6P_44</text>
<text x="137.5" y="123.4">IO_L8N_HDGC_50</text>
<text x="137.6" y="121.5">IO_L7P_HDGC_50</text>
<text x="137.6" y="125.3">IO_L8P_HDGC_50</text>
<text x="36.3" y="128.2">IO_L8N_HDGC_AD4N_44</text>
<text x="36.5" y="126.3">IO_L7P_HDGC_AD5P_44</text>
<text x="36.5" y="130.2">IO_L8P_HDGC_AD4P_44</text>
<text x="136.1" y="131.1">IO_L10N_AD10N_50</text>
<text x="137" y="127.3">IO_L9N_AD11N_50</text>
<text x="137.3" y="129.2">IO_L9P_AD11P_50</text>
<text x="41.4" y="135.9">IO_L10N_AD2N_44</text>
<text x="41.7" y="137.9">IO_L10P_AD2P_44</text>
<text x="42.4" y="132.1">IO_L9N_AD3N_44</text>
<text x="42.7" y="134">IO_L9P_AD3P_44</text>
<text x="136.3" y="133.1">IO_L10P_AD10P_50</text>
<text x="137" y="135">IO_L11N_AD9N_50</text>
<text x="137.3" y="136.9">IO_L11P_AD9P_50</text>
<text x="41.4" y="139.8">IO_L11N_AD1N_44</text>
<text x="41.4" y="143.7">IO_L12N_AD0N_44</text>
<text x="41.7" y="141.7">IO_L11P_AD1P_44</text>
<text x="137" y="138.8">IO_L12N_AD8N_50</text>
<text x="137.3" y="140.8">IO_L12P_AD8P_50</text>
<text x="41.7" y="145.6">IO_L12P_AD0P_44</text>
</g>
<g font-size="1.7" fill="#f00">
<text x="243.6" y="21.9">RESERVER_IO0</text>
<text x="243.6" y="20">RESERVER_IO3</text>
<text x="243.6" y="23.8">RESERVER_IO21</text>
<text x="160.6" y="27.7">PL_LED1</text>
<text x="160.6" y="29.6">PL_SW0</text>
<text x="160.6" y="25.7">PL_LED0</text>
<text x="243.6" y="29.6">RESERVER_IO22</text>
<text x="243.6" y="27.7">RESERVER_IO23</text>
<text x="243.6" y="25.7">RESERVER_IO24</text>
<text x="160.6" y="33.5">PMOD0_5</text>
<text x="160.6" y="35.4">PMOD0_1</text>
<text x="160.6" y="31.5">PL_SW1</text>
<text x="243.6" y="35.4">RESERVER_IO18</text>
<text x="243.6" y="33.5">RESERVER_IO19</text>
<text x="243.6" y="31.5">RESERVER_IO20</text>
<text x="160.6" y="41.4">PMOD0_0</text>
<text x="160.6" y="39.3">PMOD0_6</text>
<text x="160.6" y="37.3">PMOD0_2</text>
<text x="243.6" y="37.3">RESERVER_IO5</text>
<text x="243.6" y="41.2">RESERVER_IO4</text>
<text x="243.6" y="39.3">RESERVER_IO8</text>
<text x="160.6" y="43.3">RESERVER_IO1</text>
<text x="160.6" y="47">PMOD0_7</text>
<text x="160.6" y="45.3">PMOD0_3</text>
<text x="243.6" y="47">RESERVER_IO14</text>
<text x="243.6" y="45">RESERVER_IO16</text>
<text x="243.6" y="43.1">RESERVER_IO17</text>
<text x="160.6" y="52.8">RESERVER_IO25</text>
<text x="160.6" y="50.8">RESERVER_IO27</text>
<text x="160.6" y="48.9">PMOD0_4</text>
<text x="243.6" y="50.8">RESERVER_IO12</text>
<text x="243.6" y="48.9">RESERVER_IO13</text>
<text x="243.6" y="52.8">RESERVER_IO15</text>
<text x="160.6" y="54.7">RESERVER_IO26</text>
<text x="243.6" y="58.6">RESERVER_IO9</text>
<text x="243.6" y="56.6">RESERVER_IO11</text>
<text x="243.6" y="54.7">RESERVER_IO10</text>
<text x="243.6" y="64.3">RESERVER_IO2</text>
<text x="243.6" y="60.5">RESERVER_IO7</text>
<text x="243.6" y="62.4">RESERVER_IO6</text>
<text x="71.5" y="101">SI53340_SEL0</text>
<text x="167.4" y="100.1">FMCP1_HA19_N</text>
<text x="167.4" y="96.2">FMCP1_HA18_N</text>
<text x="167.4" y="98.1">FMCP1_HA18_P</text>
<text x="71.5" y="103">SI53340_SEL1</text>
<text x="167.4" y="107.8">FMCP1_HA23_N</text>
<text x="167.4" y="103.9">FMCP1_HA22_N</text>
<text x="167.4" y="105.9">FMCP1_HA22_P</text>
<text x="167.4" y="102">FMCP1_HA19_P</text>
<text x="71.5" y="108.8">SFP1_TX_DISABLE</text>
<text x="71.5" y="110.7">SFP0_TX_DISABLE</text>
<text x="71.5" y="112.6">QSFP1_MODSELL</text>
<text x="167.4" y="109.7">FMCP1_HA23_P</text>
<text x="167.4" y="111.7">FMCP1_HA21_N</text>
<text x="167.4" y="113.6">FMCP1_HA21_P</text>
<text x="71.5" y="114.6">QSFP1_LPMODE</text>
<text x="71.5" y="116.5">SI5341_LOLB</text>
<text x="71.5" y="118.4">SI5341_RST</text>
<text x="167.4" y="115.5">FMCP1_HA20_N</text>
<text x="167.4" y="117.4">FMCP1_HA20_P</text>
<text x="167.4" y="119.4">FMCP1_HA15_N</text>
<text x="71.5" y="120.4">PHY2_RESET_N</text>
<text x="71.5" y="122.1">RS485_DE_RE</text>
<text x="71.5" y="124">RS485_RO</text>
<text x="71.5" y="125.9">RS485_DI</text>
<text x="167.4" y="121.3">FMCP1_HA15_P</text>
<text x="167.4" y="123.2">FMCP1_HA17_N</text>
<text x="167.4" y="125.2">FMCP1_HA17_P</text>
<text x="71.5" y="127.9">QSFP1_RESETL</text>
<text x="71.5" y="129.8">QSFP1_MODPRSL</text>
<text x="71.5" y="131.7">QSFP1_INTL</text>
<text x="167.4" y="131">FMCP1_HA14_N</text>
<text x="167.4" y="127.1">FMCP1_HA16_N</text>
<text x="167.4" y="129">FMCP1_HA16_P</text>
<text x="71.5" y="133.6">PL_UART_RX</text>
<text x="71.5" y="135.6">PL_UART_TX</text>
<text x="71.5" y="137.7">FMCP1_FMC_PRSNT_M2C_B</text>
<text x="167.4" y="132.9">FMCP1_HA14_P</text>
<text x="167.4" y="134.8">FMCP1_HA13_N</text>
<text x="167.4" y="136.7">FMCP1_HA13_P</text>
<text x="71.5" y="139.7">FMCP1_FMCP_PRSNT_M2C_B</text>
<text x="71.5" y="141.6">FAN_FB</text>
<text x="71.5" y="143.5">FAN_PWM</text>
<text x="167.4" y="138.7">FMCP1_HA12_N</text>
<text x="167.4" y="140.6">FMCP1_HA12_P</text>
</g>
<g font-size="1.4">
<text x="30.9" y="1.4">5</text>
<text x="88.8" y="1.4">4</text>
<text x="146.7" y="1.4">3</text>
<text x="204.6" y="1.4">2</text>
<text x="262.6" y="1.4">1</text>
<text x=".5" y="26.1">D</text>
<text x="292" y="26.1">D</text>
<text x=".5" y="71.9">C</text>
<text x="292" y="71.9">C</text>
<text x=".5" y="117.8">B</text>
<text x="292" y="117.8">B</text>
<text x=".5" y="163.6">A</text>
<text x="292" y="163.6">A</text>
<text x="30.9" y="186.8">5</text>
<text x="88.8" y="186.8">4</text>
<text x="146.7" y="186.8">3</text>
<text x="204.6" y="186.8">2</text>
<text x="262.6" y="186.8">1</text>
</g>
</svg>
